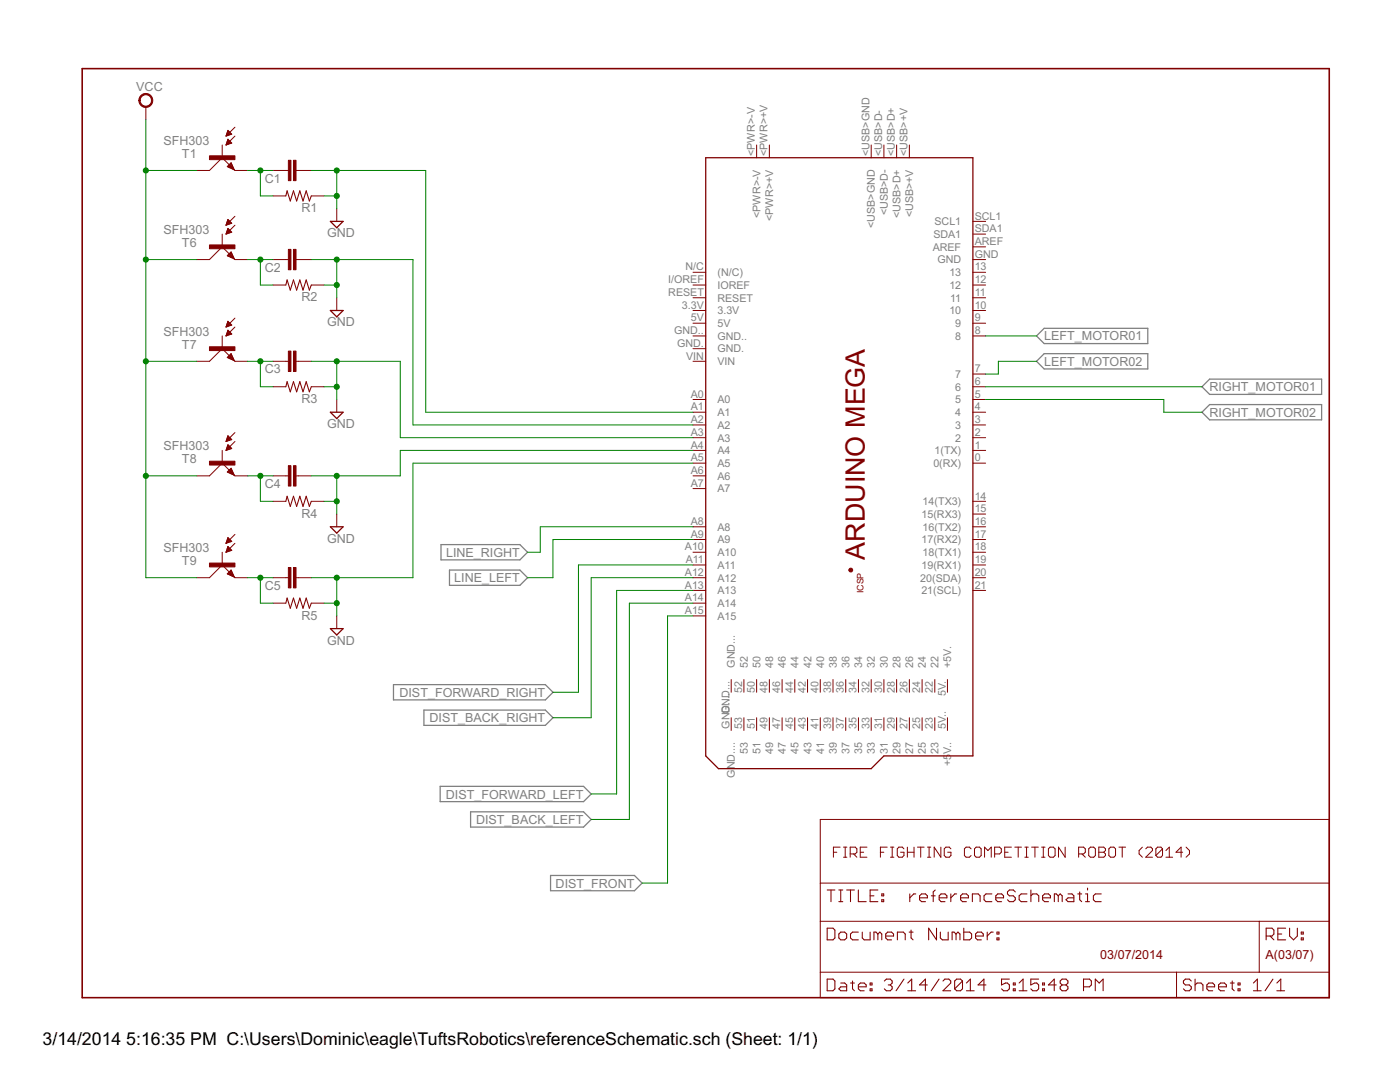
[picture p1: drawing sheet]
<svg xmlns="http://www.w3.org/2000/svg" width="279mm" height="216mm" viewBox="0 0 279 216" stroke-linecap="round" stroke-linejoin="round" font-family="sans-serif">
<path d="M206.9 67l1.5-1.5h20.7v3.1h-20.7zM208.4 70.6h20.7v3h-20.7l-1.5-1.5zM241.4 75.6h22.4v3.1h-22.4l-1.5-1.5zM241.4 80.7h22.4v3.1h-22.4l-1.5-1.5zM88 108.7h15.8l1.5 1.5-1.5 1.5h-15.8zM89.7 113.7h14.1l1.5 1.6-1.5 1.5h-14.1zM78.5 136.6h30.3l1.6 1.5-1.6 1.6h-30.3zM84.6 141.7h24.2l1.6 1.5-1.6 1.5h-24.2zM87.8 156.9h28.7l1.5 1.5-1.5 1.6h-28.7zM93.9 162h22.6l1.5 1.5-1.5 1.5h-22.6zM109.9 174.7h16.7l1.5 1.5-1.5 1.5h-16.7z" fill="none" stroke="#808080" stroke-width=".25"/>
<g fill="none" stroke="#800000" stroke-width=".2">
<path d="M29.1 21.3v2.6M44.3 31.5l-2.5 2.5h-2.5M44.3 31.5l2.6 2.5h2.5M44.3 28.9v2.6M45.1 27.1h.2M45.1 28.9h.2M45.1 28.8h.5M45.2 27h.5M45.2 28.6h.8M45.2 26.8h.9M45.2 28.5h1M45.3 26.7h.9"/>
<path d="M45.3 28.4h.8M45.3 26.6h.8M45.3 28.3h.7M45.3 26.5h.6M45.4 26.4h.4M45.4 28.2h.4M45.4 33.2h1.1M45.4 26.2h.3M45.4 28h.3M45.4 26.1h.2M45.4 27.9h.2M45.5 26l.7 .8-1.1 .4z"/>
<path d="M45.5 27.8l-.4 1.1M45.5 27.8l.7 .8-1.1 .3M45.5 27.8h.1M45.5 33.1h.9M45.6 33.4h.9M45.6 33h.7M45.7 32.9h.6M45.8 33.5h.8M45.9 32.7h.3M46 32.6h.2M46.1 33.6h.5M46.1 32.5h.1"/>
<path d="M46.1 32.5l.7 1.4-1.4-.6zM46.4 33.7h.3M46.6 33.8h.1M46.9 27.2l-1.8 1.7M46.9 25.4l-1.8 1.8M54.5 34h3.1M54.5 39.1h2.5M59.1 34h3M62.1 39.1h2.6M151 28.9v2.6M153.5 28.9v2.6M173.9 28.9v2.6"/>
<path d="M176.4 28.9v2.6M178.9 28.9v2.6M181.5 28.9v2.6M44.3 49.3l-2.5 2.5h-2.5M44.3 49.3l2.6 2.5h2.5M44.3 46.7v2.6M45.1 44.9h.1M45.1 46.6h.3M45.1 44.8h.4M45.2 46.5h.5M45.2 44.7h.6M45.2 46.4h.9"/>
<path d="M45.2 44.6h1M45.3 44.4h.8M45.3 46.2h.9M45.3 44.3h.7M45.3 46.1h.8M45.3 44.2h.6M45.3 46h.6M45.4 44.1h.4M45.4 45.9h.4M45.4 44h.3M45.4 45.8h.3M45.4 50.9h1"/>
<path d="M45.4 45.7h.2M45.5 43.8h.1M45.5 51.1h1M45.5 43.8l.7 .8-1.1 .3zM45.5 45.6l.7 .7-1.1 .4zM45.6 50.8h.8M45.7 50.7h.6M45.7 51.2h.8M45.8 50.6h.5M45.9 50.5h.3M46 51.3h.6M46 50.4h.2"/>
<path d="M46.1 50.3l.7 1.4-1.4-.7zM46.3 51.4h.4M46.5 51.6h.2M46.9 44.9l-1.8 1.8M46.9 43.2l-1.8 1.7M54.5 51.8h3.1M54.5 56.9h2.5M59.1 51.8h3M62.1 56.9h2.6M67.2 41.6v2.6M67.2 59.4v2.6M138.3 54.3h2.5"/>
<path d="M138.3 56.9h2.5M138.3 59.4h2.5M194.2 44.2h2.5M194.2 46.7h2.5M194.2 49.3h2.5M194.2 51.8h2.5M194.2 54.3h2.5M194.2 56.9h2.5M194.2 59.4h2.5M44.3 69.6l-2.5 2.5h-2.5M44.3 69.6l2.6 2.5h2.5M44.3 67v2.6"/>
<path d="M45.1 67h.1M45.1 65.2h.2M45.1 66.9h.4M45.2 65.1h.4M45.2 64.9h.8M45.2 66.8h.7M45.2 64.8h1M45.2 66.6h1M45.3 64.7h.8M45.3 66.5h.8M45.3 64.6h.7M45.3 66.4h.7"/>
<path d="M45.4 64.5h.4M45.4 66.3h.5M45.4 71.3l1.4 .7M45.4 71.3l.7-.7 .7 1.4M45.4 71.4h1.1M45.4 66.1h.4M45.4 64.3h.3M45.4 66h.2M45.4 64.2h.2M45.5 65.9h.1M45.5 71.2h.9M45.5 64.1l-.4 1.2"/>
<path d="M45.5 64.1l.7 .8-1.1 .4M45.5 64.1h.1M45.5 65.9l-.4 1.1M45.5 65.9l.7 .8M45.6 71.1h.8M45.6 71.5h.9M45.7 71h.6M45.8 70.9h.4M45.9 71.6h.7M46 70.7h.2M46.1 70.6h.1M46.1 71.7h.5"/>
<path d="M46.2 66.7l-1.1 .3M46.4 71.8h.3M46.7 71.9h.1M46.9 65.3l-1.8 1.7M46.9 63.5l-1.8 1.8M54.5 77.2h2.5M54.5 72.1h3.1M59.1 72.1h3M62.1 77.2h2.6M67.2 79.7v2.6M138.3 62h2.5M138.3 64.5h2.5"/>
<path d="M138.3 67h2.5M138.3 79.7h2.5M138.3 72.1h2.5M138.3 69.6h2.5M194.2 62h2.5M194.2 64.5h2.5M194.2 67h2.5M194.2 74.6h2.5M194.2 77.2h2.5M194.2 79.7h2.5M44.3 92.4l-2.5 2.6h-2.5M44.3 92.4l2.6 2.6h2.5"/>
<path d="M44.3 89.9v2.5M45.1 89.8h.3M45.1 88h.3M45.2 87.9h.6M45.2 89.7h.5M45.2 87.7h1M45.2 89.6h.9M45.3 87.6h.8M45.3 89.4h.9M45.3 87.5h.7M45.3 89.3h.8M45.3 87.4h.6"/>
<path d="M45.3 89.2h.6M45.4 89.1h.4M45.4 87.3h.4M45.4 88.9h.3M45.4 94.1h1M45.4 87.1h.3M45.4 88.8h.2M45.5 87h.1M45.5 87l.7 .7-1.1 .4zM45.5 88.7l.7 .8-1.1 .4zM45.5 94.3h1M45.5 94h.9"/>
<path d="M45.7 93.9h.6M45.8 94.4h.7M45.8 93.8h.5M45.9 93.7h.3M46 94.5h.6M46 93.5h.2M46.1 93.4l.7 1.4-1.4-.6zM46.3 94.6h.4M46.5 94.7h.2M46.9 88.1l-1.8 1.8M46.9 86.3l-1.8 1.8M54.5 95h3.1"/>
<path d="M59.1 95h3M138.3 82.3h2.5M138.3 84.8h2.5M138.3 87.3h2.5M138.3 89.9h2.5M138.3 92.4h2.5M138.3 95h2.5M138.3 97.5h2.5M194.2 82.3h2.5M194.2 84.8h2.5M194.2 87.3h2.5M194.2 89.9h2.5"/>
<path d="M194.2 92.4h2.5M44.3 112.7l-2.5 2.6h-2.5M44.3 112.7l2.6 2.6h2.5M44.3 110.2v2.5M45.1 108.4h.1M45.1 110.2h.1M45.1 108.2h.5M45.1 110.1h.4M45.2 108.1h.8M45.2 109.9h.7M45.2 108h1M45.2 109.8h1"/>
<path d="M45.3 107.9h.8M45.3 109.7h.8M45.3 109.6h.7M45.3 107.8h.7M45.3 109.5h.6M45.4 107.7h.4M45.4 109.3h.4M45.4 114.5h1.1M45.4 107.5h.3M45.4 109.2h.2M45.4 107.4h.2M45.5 109.1h.1"/>
<path d="M45.5 114.4h.9M45.5 107.3l-.4 1.1M45.5 107.3l.7 .7-1.1 .4M45.5 107.3h.1M45.6 114.3h.8M45.6 114.6h.9M45.7 114.2h.6M45.8 114h.4M45.9 114.8h.7M46 113.9h.2M46.1 113.8h.1M46.1 113.7l.7 1.4-1.4-.6z"/>
<path d="M46.2 114.9h.4M46.2 109.8l-.7-.7-.4 1.1M46.2 109.8l-1.1 .4M46.4 115h.3M46.7 115.1h.1M46.9 108.4l-1.8 1.8M46.9 106.6l-1.8 1.8M54.5 100h2.5M54.5 115.3h3.1M59.1 115.3h3M62.1 100h2.6M67.2 102.6v2.5"/>
<path d="M138.3 105.1h2.5M138.3 107.7h2.5M138.3 110.2h2.5M138.3 112.7h2.5M138.3 115.3h2.5M138.3 117.8h2.5M194.2 100h2.5M194.2 102.6h2.5M194.2 105.1h2.5M194.2 107.7h2.5M194.2 110.2h2.5M194.2 112.7h2.5"/>
<path d="M194.2 115.3h2.5M194.2 117.8h2.5M54.5 120.4h2.5M62.1 120.4h2.6M67.2 122.9v2.5M138.3 122.9h2.5M138.3 120.4h2.5M145.9 135.6v2.5M148.5 135.6v2.5M151 135.6v2.5M153.5 135.6v2.5M156.1 135.6v2.5"/>
<path d="M158.6 135.6v2.5M161.2 135.6v2.5M163.7 135.6v2.5M166.2 135.6v2.5M168.8 135.6v2.5M171.3 135.6v2.5M173.9 135.6v2.5M176.4 135.6v2.5M178.9 135.6v2.5M181.5 135.6v2.5M184 135.6v2.5M186.6 135.6v2.5"/>
<path d="M189.1 135.6v2.5M145.9 143.2v2.6M148.5 143.2v2.6M151 143.2v2.6M153.5 143.2v2.6M156.1 143.2v2.6M158.6 143.2v2.6M161.2 143.2v2.6M163.7 143.2v2.6M166.2 143.2v2.6M168.8 143.2v2.6M171.3 143.2v2.6"/>
<path d="M173.9 143.2v2.6M176.4 143.2v2.6M178.9 143.2v2.6M181.5 143.2v2.6M184 143.2v2.6M186.6 143.2v2.6M189.1 143.2v2.6M163.7 163.5h101.6v35.6h-101.6zM163.7 176.2h101.6M166.3 170.1h.7M167.7 169h-1.4v2M168.3 169h.7"/>
<path d="M168.3 171h.7M168.7 169v2M169.7 170.4h1l.3-.3v-.7l-.3-.4h-1v2M170.3 170.4l.7 .6M171.7 170.1h.7M173 169h-1.3v2h1.3M175.7 170.1h.7M177.1 169h-1.4v2M177.7 169h.7M177.7 171h.7M178.1 169v2M180.4 169.4l-.3-.4h-.7l-.3 .4v1.3l.3 .3h.7l.3-.3v-.6h-.7"/>
<path d="M181.1 170.1h1.3M181.1 169v2M182.4 169v2M183.1 169h1.3M183.7 169v2M185.1 169h.7M185.1 171h.7M185.4 169v2M187.8 169v2l-1.4-2v2M189.8 169.4l-.4-.4h-.6l-.4 .4v1.3l.4 .3h.6l.4-.3v-.6h-.7M193.8 169.4l-.3-.4h-.7l-.3 .4v1.3l.3 .3h.7l.3-.3M194.8 169h.7l.3 .4v1.3l-.3 .3h-.7l-.3-.3v-1.3z"/>
<path d="M196.5 171v-2l.7 .7 .6-.7v2M198.5 170.4h1l.3-.3v-.7l-.3-.4h-1v2M200.5 170.1h.7M201.8 169h-1.3v2h1.3M202.5 169h1.4M203.2 169v2M204.5 169h.7M204.5 171h.7M204.9 169v2M205.9 169h1.3M206.5 169v2M207.9 169h.7"/>
<path d="M207.9 171h.7M208.2 169v2M209.6 169h.6l.4 .4v1.3l-.4 .3h-.6l-.4-.3v-1.3zM212.6 169v2l-1.4-2v2M215.3 170.4h1l.3-.3v-.7l-.3-.4h-1v2M215.9 170.4l.7 .6M217.6 169h.7l.3 .4v1.3l-.3 .3h-.7l-.3-.3v-1.3zM219.3 169h1l.3 .4v.3l-.3 .4 .3 .3v.3l-.3 .3h-1zM219.3 170.1h1M221.6 169h.7l.3 .4v1.3l-.3 .3h-.7l-.3-.3v-1.3zM223.3 169h1.3M224 169v2"/>
<path d="M228 169l-.7 .7v.7l.7 .6M228.7 169.4l.3-.4h.7l.3 .4v.3l-1.3 1.3h1.3M232 169.4l-.3-.4h-.7l-.3 .4v1.3M232 169.4v1.3l-.3 .3h-.7l-.3-.3M232 169.4l-1.3 1.3M232.7 171h1.3M232.7 169.7l.7-.7v2M236 170.1h-1.3l1-1.1v2M236.7 169l.7 .7v.7l-.7 .6M163.7 183.8h101.6M163.7 194h101.6M234.8 194v5.1"/>
<path d="M251.3 183.8v10.2"/>
</g>
<path d="M140.8 31.5h53.4v119.3h-17.8l-2.5 2.6h-30.5l-2.6-2.6zM65.9 44.2h2.6l-1.3 1.2zM65.9 62h2.6l-1.3 1.2zM65.9 82.3h2.6l-1.3 1.2zM65.9 105.1h2.6l-1.3 1.3zM65.9 125.4h2.6l-1.3 1.3z" fill="none" stroke="#800000" stroke-width=".25"/>
<g fill="#800000" stroke="#800000" stroke-width=".2">
<path d="M169.5 113.6a.38 .38 0 0 1 .6-.1 .38 .38 0 0 1-.2 .6 .38 .38 0 0 1-.5-.4l.4-.1 .1 .1-.1 .2-.4-.2z" fill-rule="evenodd"/>
<path d="M28.1 19.1a1.39 1.39 0 0 1 2.2 .2 1.39 1.39 0 0 1-.8 2.1 1.39 1.39 0 0 1-1.8-1.4h.3a1.14 1.14 0 0 1 1.6-1 1.14 1.14 0 0 1 .2 1.9 1.14 1.14 0 0 1-1.8-.6v-.3h-.3z" fill-rule="evenodd"/>
</g>
<path d="M16.4 13.7h248.9v185.4h-248.9z" fill="none" stroke="#800000" stroke-width=".32"/>
<g fill="none" stroke="#800000" stroke-width=".21">
<path d="M57 39.1l.3-1 .6 2 .7-2 .6 2 .6-2 .7 2 .6-2 .6 2 .4-1M57 56.9l.3-1 .6 2 .7-2 .6 2 .6-2 .7 2 .6-2 .6 2 .4-1M57 77.2l.3-1 .6 2 .7-2 .6 2 .6-2 .7 2 .6-2 .6 2 .4-1M57 100l.3-1 .6 2 .7-2 .6 2 .6-2 .7 2 .6-2 .6 2 .4-1M57 120.4l.3-1.1 .6 2.1 .7-2.1 .6 2.1 .6-2.1 .7 2.1 .6-2.1 .6 2.1 .4-1M165.1 177.6h1.5M165.8 177.6v2.3M167.4 177.6h.8M167.4 179.9h.8M167.8 177.6v2.3M169 177.6h1.5M169.7 177.6v2.3"/>
<path d="M171.3 177.6v2.3h1.6M173.7 178.8h.7M175.2 177.6h-1.5v2.3h1.5M176 179.5h.4v.4h-.4zM176 178.4h.4v.4h-.4zM181.6 178.4v1.5M182.8 178.4h-.4l-.8 .8M183.5 179.2h1.6v-.4l-.4-.4h-.8l-.4 .4v.7l.4 .4h.8M185.9 178.8h.7M186.6 177.6l-.4 .4v1.9M187.4 179.2h1.6v-.4l-.4-.4h-.8l-.4 .4v.7l.4 .4h.8M189.8 178.4v1.5"/>
<path d="M190.9 178.4h-.4l-.7 .8M191.7 179.2h1.6v-.4l-.4-.4h-.8l-.4 .4v.7l.4 .4h.8M194.1 179.9v-1.5h1.1l.4 .4v1.1M198 178.4h-1.2l-.4 .4v.7l.4 .4h1.2M198.7 179.2h1.6v-.4l-.4-.4h-.8l-.4 .4v.7l.4 .4h.8M202.6 178l-.4-.4h-.8l-.3 .4v.4l.3 .4h.8l.4 .4v.3l-.4 .4h-.8l-.3-.4M205 178.4h-1.2l-.4 .4v.7l.4 .4h1.2M205.7 178.8l.4-.4h.8l.4 .4v1.1M205.7 177.6v2.3M208.1 179.2h1.5v-.4l-.3-.4h-.8l-.4 .4v.7l.4 .4h.8M211.2 178.8l-.4-.4h-.4v1.5M211.2 178.8v1.1"/>
<path d="M211.2 178.8l.4-.4 .4 .4v1.1M213.1 178.4h.8l.4 .4v1.1h-1.2l-.4-.4 .4-.3h1.2M215.1 178.4h.8M215.5 178v1.5l.4 .4M216.6 179.9h.8M216.6 178.4h.4v1.5M217 177.2v.4M219.8 178.4h-1.2l-.4 .4v.7l.4 .4h1.2M165.1 185.2h1.1l.4 .4v1.6l-.4 .3h-1.1zM165.1 195.4h1.1l.4 .3v1.6l-.4 .4h-1.1zM167.4 186.4l.4-.4h.8l.4 .4v.8l-.4 .3h-.8l-.4-.3zM167.8 196.2h.8l.4 .3v1.2h-1.2l-.4-.4 .4-.4h1.2"/>
<path d="M169.7 196.2h.8M170.1 195.7v1.6l.4 .4M171.3 196.9h1.6v-.4l-.4-.3h-.8l-.4 .3v.8l.4 .4h.8M171.3 186h-1.2l-.4 .4v.8l.4 .3h1.2M172.1 186v1.2l.4 .3h1.2v-1.5M173.7 197.3h.3v.4h-.3zM173.7 196.2h.3v.3h-.3zM175.2 186.4l-.4-.4h-.4v1.5M175.2 186.4l.4-.4 .4 .4v1.1M175.2 186.4v1.1M176.5 195.7l.4-.3h.8l.4 .3v.5l-.4 .3M176.8 186.8h1.5v-.4l-.4-.4h-.8l-.3 .4v.8l.3 .3h.8"/>
<path d="M177.3 196.5h.4M177.7 196.5l.4 .4v.4l-.4 .4h-.8l-.4-.4M179.1 187.5v-1.5h1.2l.4 .4v1.1M180.4 195.4l-1.6 2.3M181.2 197.7h1.5M181.2 196.2l.7-.8v2.3M181.4 186h.8M181.8 185.6v1.6l.4 .3M185.1 196.5h-1.6l1.2-1.1v2.3M186.9 185.2v2.3l-1.6-2.3v2.3M187.4 195.4l-1.6 2.3M187.7 186v1.2l.4 .3h1.1v-1.5"/>
<path d="M188.2 195.7l.4-.3h.8l.3 .3v.5l-1.5 1.5h1.5M190.8 186.4l-.4-.4h-.4v1.5M190.8 186.4v1.1M190.8 186.4l.4-.4 .4 .4v1.1M192.1 195.7v1.6l-.4 .4h-.8l-.4-.4M192.1 195.7l-.4-.3h-.8l-.4 .3v1.6M192.1 195.7l-1.6 1.6M192.3 185.2v2.3h1.2l.4-.3v-.8l-.4-.4h-1.2M192.9 197.7h1.5M192.9 196.2l.8-.8v2.3M194.7 186.8h1.5v-.4l-.3-.4h-.8l-.4 .4v.8l.4 .3h.8M196.8 196.5h-1.6l1.2-1.1v2.3"/>
<path d="M197 186v1.5M198.2 186h-.4l-.8 .8M199 187.2h.4v.3h-.4zM199 186h.4v.4h-.4zM201.4 195.4h-1.5v1.1l.8-.3h.3l.4 .3v.8l-.4 .4h-.7l-.4-.4M202.2 197.3h.4v.4h-.4zM202.2 196.2h.4v.3h-.4zM203.4 197.7h1.6M203.4 196.2l.8-.8v2.3M207.3 195.4h-1.6v1.1l.8-.3h.4l.4 .3v.8l-.4 .4h-.8l-.4-.4M208.1 197.3h.3v.4h-.3zM208.1 196.2h.3v.3h-.3z"/>
<path d="M210.8 196.5h-1.6l1.2-1.1v2.3M212 196.5l-.4 .4v.4l.4 .4h.7l.4-.4v-.4l-.4-.4M212 196.5l-.4-.3v-.5l.4-.3h.7l.4 .3v.5l-.4 .3M212 196.5h.7M216.2 196.9h1.2l.4-.4v-.8l-.4-.3h-1.2v2.3M218.6 197.7v-2.3l.8 .8 .8-.8v2.3M237.7 195.7l-.4-.3h-.7l-.4 .3v.5l.4 .3h.7l.4 .4v.4l-.4 .4h-.7l-.4-.4M238.5 196.5l.4-.3h.8l.4 .3v1.2M238.5 195.4v2.3M240.9 196.9h1.5v-.4l-.4-.3h-.8l-.3 .3v.8l.3 .4h.8M243.2 196.9h1.6v-.4l-.4-.3h-.8l-.4 .3v.8l.4 .4h.8M245.5 196.2h.8"/>
<path d="M245.9 195.7v1.6l.4 .4M247.1 197.3h.4v.4h-.4zM247.1 196.2h.4v.3h-.4zM250.1 197.7h1.6M250.1 196.2l.8-.8v2.3M252.7 186.8h1.2l.3-.4v-.8l-.3-.4h-1.2v2.3M253.5 186.8l.7 .7M254 195.4l-1.5 2.3M254.8 197.7h1.6M254.8 196.2l.8-.8v2.3M255 186.4h.8M256.6 185.2h-1.6v2.3h1.6"/>
<path d="M257.4 185.2v1.6l.7 .7 .8-.7v-1.6M259.7 187.2h.4v.3h-.4zM259.7 186h.4v.4h-.4z"/>
</g>
<g fill="#800000" stroke="#800000" stroke-width=".2">
<path d="M41.8 31.1h5.1v.8h-5.1z"/>
<path d="M58.6 32h.5v4h-.5z"/>
<path d="M57.6 32h.5v4h-.5z"/>
<path d="M41.8 48.9h5.1v.7h-5.1z"/>
<path d="M58.6 49.8h.5v4h-.5z"/>
<path d="M57.6 49.8h.5v4h-.5z"/>
<path d="M41.8 69.2h5.1v.8h-5.1z"/>
<path d="M58.6 70.1h.5v4h-.5z"/>
<path d="M57.6 70.1h.5v4h-.5z"/>
<path d="M41.8 92h5.1v.8h-5.1z"/>
<path d="M58.6 92.9h.5v4.1h-.5z"/>
<path d="M57.6 92.9h.5v4.1h-.5z"/>
<path d="M41.8 112.4h5.1v.7h-5.1z"/>
<path d="M58.6 113.2h.5v4.1h-.5z"/>
<path d="M57.6 113.2h.5v4.1h-.5z"/>
</g>
<g fill="none" stroke="#008000" stroke-width=".2">
<path d="M29.1 23.9v91.4h10.2M29.1 34h10.2M49.4 34h5.1M52 34v5.1h2.5M62.1 34h22.9v48.3h53.3M64.7 39.1h2.5M67.2 34v7.6M29.1 51.8h10.2M49.4 51.8h5.1M52 51.8v5.1h2.5M62.1 51.8h20.3v33h55.9M64.7 56.9h2.5"/>
<path d="M67.2 51.8v7.6M29.1 72.1h10.2M49.4 72.1h5.1M52 72.1v5.1h2.5M62.1 72.1h17.8v15.2h58.4M64.7 77.2h2.5M67.2 72.1v7.6M196.7 77.2h43.2M196.7 79.7h35.6v2.6h7.6M196.7 67h10.2M206.9 72.1h-7.7v2.5h-2.5M29.1 95h10.2"/>
<path d="M49.4 95h5.1M52 95v5h2.5M67.2 95v7.6M138.3 92.4h-55.9v22.9h-20.3M138.3 89.9h-58.4v5.1h-17.8M49.4 115.3h5.1M52 115.3v5.1h2.5M64.7 100h2.5M67.2 115.3v7.6M138.3 112.7h-22.9v25.4h-5M138.3 115.3h-20.3v27.9h-7.6M138.3 107.7h-27.9v7.6h-5.1"/>
<path d="M138.3 117.8h-15.2v40.6h-5.1M138.3 105.1h-30.5v5.1h-2.5M64.7 120.4h2.5M138.3 120.4h-12.7v43.1h-7.6M138.3 122.9h-5.1v53.3h-5.1"/>
</g>
<g fill="#008000" stroke="#008000" stroke-width=".2">
<circle cx="52" cy="34" r=".51"/>
<circle cx="67.2" cy="39.1" r=".51"/>
<circle cx="67.2" cy="34" r=".51"/>
<circle cx="67.2" cy="56.9" r=".51"/>
<circle cx="67.2" cy="51.8" r=".51"/>
<circle cx="67.2" cy="77.2" r=".51"/>
<circle cx="67.2" cy="72.1" r=".51"/>
<circle cx="67.2" cy="100" r=".51"/>
<circle cx="67.2" cy="95" r=".51"/>
<circle cx="67.2" cy="120.4" r=".51"/>
<circle cx="67.2" cy="115.3" r=".51"/>
<circle cx="52" cy="51.8" r=".51"/>
<circle cx="52" cy="72.1" r=".51"/>
<circle cx="52" cy="95" r=".51"/>
<circle cx="52" cy="115.3" r=".51"/>
<circle cx="29.1" cy="95" r=".51"/>
<circle cx="29.1" cy="72.1" r=".51"/>
<circle cx="29.1" cy="51.8" r=".51"/>
<circle cx="29.1" cy="34" r=".51"/>
</g>
<text font-size="6" fill="#800000" x="172.6" y="111.7" transform="rotate(-90 172.6 111.7)">ARDUINO MEGA</text>
<g font-size="4">
<text x="8.5" y="208.5">3/14/2014</text>
<text x="25.2" y="208.5">5:16:35 PM C:\Users\Dominic\eagle\TuftsRobotics\referenceSchematic.sch (Sheet: 1/1)</text>
</g>
<g font-size="2.8" fill="#808080">
<text x="27.2" y="18.1">VCC</text>
<text x="32.6" y="28.9">SFH303</text>
<text x="36.3" y="31.5">T1</text>
<text x="52.8" y="36.4">C1</text>
<text x="32.6" y="46.7">SFH303</text>
<text x="60.2" y="42.4">R1</text>
<text x="65.3" y="47.3">GND</text>
<text x="36.3" y="49.2">T6</text>
<text x="52.8" y="54.2">C2</text>
<text x="60.2" y="60.1">R2</text>
<text x="65.3" y="65.1">GND</text>
<text x="32.6" y="67">SFH303</text>
<text x="36.3" y="69.6">T7</text>
<text x="208.4" y="67.9">LEFT_MOTOR01</text>
<text x="52.8" y="74.5">C3</text>
<text x="208.4" y="73">LEFT_MOTOR02</text>
<text x="60.2" y="80.5">R3</text>
<text x="241.4" y="78.1">RIGHT_MOTOR01</text>
<text x="241.4" y="83.2">RIGHT_MOTOR02</text>
<text x="32.6" y="89.9">SFH303</text>
<text x="65.3" y="85.4">GND</text>
<text x="36.3" y="92.4">T8</text>
<text x="52.8" y="97.4">C4</text>
<text x="60.2" y="103.3">R4</text>
<text x="32.6" y="110.2">SFH303</text>
<text x="36.3" y="112.7">T9</text>
<text x="65.3" y="108.3">GND</text>
<text x="89" y="111.1">LINE_RIGHT</text>
<text x="52.8" y="117.7">C5</text>
<text x="90.7" y="116.2">LINE_LEFT</text>
<text x="60.2" y="123.6">R5</text>
<text x="65.3" y="128.6">GND</text>
<text x="79.7" y="139">DIST_FORWARD_RIGHT</text>
<text x="85.7" y="144.1">DIST_BACK_RIGHT</text>
<text x="89" y="159.3">DIST_FORWARD_LEFT</text>
<text x="95" y="164.4">DIST_BACK_LEFT</text>
<text x="110.9" y="177.1">DIST_FRONT</text>
</g>
<g font-size="2.8" fill="#800000">
<text x="219.6" y="191.5">03/07/2014</text>
<text x="252.6" y="191.5">A(03/07)</text>
</g>
<g font-size="2.4" fill="#808080">
<text x="150.6" y="31.1" transform="rotate(-90 150.6 31.1)">&lt;PWR&gt;-V</text>
<text x="153.2" y="31.1" transform="rotate(-90 153.2 31.1)">&lt;PWR&gt;+V</text>
<text x="173.5" y="31.1" transform="rotate(-90 173.5 31.1)">&lt;USB&gt;GND</text>
<text x="176" y="31.1" transform="rotate(-90 176 31.1)">&lt;USB&gt;D-</text>
<text x="178.6" y="31.1" transform="rotate(-90 178.6 31.1)">&lt;USB&gt;D+</text>
<text x="181.1" y="31.1" transform="rotate(-90 181.1 31.1)">&lt;USB&gt;+V</text>
<text x="151.8" y="43.5" transform="rotate(-90 151.8 43.5)">&lt;PWR&gt;-V</text>
<text x="154.3" y="44.1" transform="rotate(-90 154.3 44.1)">&lt;PWR&gt;+V</text>
<text x="174.6" y="45.5" transform="rotate(-90 174.6 45.5)">&lt;USB&gt;GND</text>
<text x="177.2" y="43" transform="rotate(-90 177.2 43)">&lt;USB&gt;D-</text>
<text x="179.7" y="43.5" transform="rotate(-90 179.7 43.5)">&lt;USB&gt;D+</text>
<text x="182.2" y="43.4" transform="rotate(-90 182.2 43.4)">&lt;USB&gt;+V</text>
<text x="186.3" y="47.5">SDA1</text>
<text x="186.5" y="44.9">SCL1</text>
<text x="194.5" y="43.8">SCL1</text>
<text x="194.5" y="46.4">SDA1</text>
<text x="136.8" y="54">N/C</text>
<text x="186.1" y="50">AREF</text>
<text x="187.1" y="52.6">GND</text>
<text x="194.5" y="48.9">AREF</text>
<text x="194.5" y="51.4">GND</text>
<text x="194.5" y="54">13</text>
<text x="133.4" y="56.5">I/OREF</text>
<text x="133.4" y="59.1">RESET</text>
<text x="143.2" y="57.6">IOREF</text>
<text x="143.2" y="55.1">(N/C)</text>
<text x="189.5" y="55.1">13</text>
<text x="189.5" y="57.6">12</text>
<text x="194.5" y="56.5">12</text>
<text x="194.5" y="59.1">11</text>
<text x="136.1" y="61.6">3.3V</text>
<text x="137.9" y="64.1">5V</text>
<text x="143.2" y="65.2">5V</text>
<text x="143.2" y="62.7">3.3V</text>
<text x="143.2" y="60.2">RESET</text>
<text x="189.5" y="62.7">10</text>
<text x="189.6" y="60.2">11</text>
<text x="190.6" y="65.2">9</text>
<text x="194.5" y="61.6">10</text>
<text x="194.5" y="64.1">9</text>
<text x="134.5" y="66.7">GND..</text>
<text x="135.1" y="69.2">GND.</text>
<text x="136.9" y="71.7">VIN</text>
<text x="143.2" y="70.3">GND.</text>
<text x="143.2" y="67.8">GND..</text>
<text x="190.6" y="67.8">8</text>
<text x="194.5" y="66.7">8</text>
<text x="143.2" y="72.9">VIN</text>
<text x="190.6" y="75.4">7</text>
<text x="190.6" y="77.9">6</text>
<text x="194.5" y="74.3">7</text>
<text x="194.5" y="76.8">6</text>
<text x="137.9" y="81.9">A1</text>
<text x="137.9" y="79.4">A0</text>
<text x="143.2" y="83">A1</text>
<text x="143.2" y="80.5">A0</text>
<text x="190.6" y="80.5">5</text>
<text x="190.6" y="83">4</text>
<text x="194.5" y="79.4">5</text>
<text x="194.5" y="81.9">4</text>
<text x="137.9" y="89.5">A4</text>
<text x="137.9" y="87">A3</text>
<text x="137.9" y="84.4">A2</text>
<text x="143.2" y="88.1">A3</text>
<text x="143.2" y="85.6">A2</text>
<text x="190.6" y="85.6">3</text>
<text x="190.6" y="88.1">2</text>
<text x="194.5" y="84.4">3</text>
<text x="194.5" y="87">2</text>
<text x="194.5" y="89.5">1</text>
<text x="137.9" y="92.1">A5</text>
<text x="137.9" y="94.6">A6</text>
<text x="143.2" y="93.2">A5</text>
<text x="143.2" y="90.6">A4</text>
<text x="143.2" y="95.7">A6</text>
<text x="186.3" y="93.2">0(RX)</text>
<text x="186.5" y="90.6">1(TX)</text>
<text x="194.5" y="92.1">0</text>
<text x="137.9" y="97.1">A7</text>
<text x="143.2" y="98.3">A7</text>
<text x="184.1" y="100.8">14(TX3)</text>
<text x="194.5" y="99.7">14</text>
<text x="137.9" y="107.3">A9</text>
<text x="137.9" y="104.8">A8</text>
<text x="143.2" y="105.9">A8</text>
<text x="183.9" y="103.3">15(RX3)</text>
<text x="184.1" y="105.9">16(TX2)</text>
<text x="194.5" y="102.2">15</text>
<text x="194.5" y="104.8">16</text>
<text x="194.5" y="107.3">17</text>
<text x="136.7" y="109.8">A10</text>
<text x="136.8" y="112.4">A11</text>
<text x="143.2" y="113.5">A11</text>
<text x="143.2" y="111">A10</text>
<text x="143.2" y="108.4">A9</text>
<text x="183.9" y="108.4">17(RX2)</text>
<text x="183.9" y="113.5">19(RX1)</text>
<text x="184.1" y="111">18(TX1)</text>
<text x="194.5" y="109.8">18</text>
<text x="194.5" y="112.4">19</text>
<text x="136.7" y="120">A14</text>
<text x="136.7" y="117.5">A13</text>
<text x="136.7" y="114.9">A12</text>
<text x="143.2" y="118.6">A13</text>
<text x="143.2" y="116">A12</text>
<text x="183.6" y="116">20(SDA)</text>
<text x="183.9" y="118.6">21(SCL)</text>
<text x="194.5" y="114.9">20</text>
<text x="194.5" y="117.5">21</text>
<text x="136.7" y="122.5">A15</text>
<text x="143.2" y="123.7">A15</text>
<text x="143.2" y="121.1">A14</text>
<text x="146.7" y="133.3" transform="rotate(-90 146.7 133.3)">GND...</text>
<text x="149.2" y="133.3" transform="rotate(-90 149.2 133.3)">52</text>
<text x="151.8" y="133.3" transform="rotate(-90 151.8 133.3)">50</text>
<text x="154.3" y="133.3" transform="rotate(-90 154.3 133.3)">48</text>
<text x="156.8" y="133.3" transform="rotate(-90 156.8 133.3)">46</text>
<text x="159.4" y="133.3" transform="rotate(-90 159.4 133.3)">44</text>
<text x="161.9" y="133.3" transform="rotate(-90 161.9 133.3)">42</text>
<text x="164.5" y="133.3" transform="rotate(-90 164.5 133.3)">40</text>
<text x="167" y="133.3" transform="rotate(-90 167 133.3)">38</text>
<text x="169.5" y="133.3" transform="rotate(-90 169.5 133.3)">36</text>
<text x="172.1" y="133.3" transform="rotate(-90 172.1 133.3)">34</text>
<text x="174.6" y="133.3" transform="rotate(-90 174.6 133.3)">32</text>
<text x="177.2" y="133.3" transform="rotate(-90 177.2 133.3)">30</text>
<text x="179.7" y="133.3" transform="rotate(-90 179.7 133.3)">28</text>
<text x="182.2" y="133.3" transform="rotate(-90 182.2 133.3)">26</text>
<text x="184.8" y="133.3" transform="rotate(-90 184.8 133.3)">24</text>
<text x="187.3" y="133.3" transform="rotate(-90 187.3 133.3)">22</text>
<text x="189.9" y="133.3" transform="rotate(-90 189.9 133.3)">+5V.</text>
<text x="145.6" y="142.2" transform="rotate(-90 145.6 142.2)">D....</text>
<text x="148.1" y="138.3" transform="rotate(-90 148.1 138.3)">52</text>
<text x="150.6" y="138.3" transform="rotate(-90 150.6 138.3)">50</text>
<text x="153.2" y="138.3" transform="rotate(-90 153.2 138.3)">48</text>
<text x="155.7" y="138.3" transform="rotate(-90 155.7 138.3)">46</text>
<text x="158.3" y="138.3" transform="rotate(-90 158.3 138.3)">44</text>
<text x="160.8" y="138.3" transform="rotate(-90 160.8 138.3)">42</text>
<text x="163.3" y="138.3" transform="rotate(-90 163.3 138.3)">40</text>
<text x="165.9" y="138.3" transform="rotate(-90 165.9 138.3)">38</text>
<text x="168.4" y="138.3" transform="rotate(-90 168.4 138.3)">36</text>
<text x="171" y="138.3" transform="rotate(-90 171 138.3)">34</text>
<text x="173.5" y="138.3" transform="rotate(-90 173.5 138.3)">32</text>
<text x="176" y="138.3" transform="rotate(-90 176 138.3)">30</text>
<text x="178.6" y="138.3" transform="rotate(-90 178.6 138.3)">28</text>
<text x="181.1" y="138.3" transform="rotate(-90 181.1 138.3)">26</text>
<text x="183.7" y="138.3" transform="rotate(-90 183.7 138.3)">24</text>
<text x="186.2" y="138.3" transform="rotate(-90 186.2 138.3)">22</text>
<text x="188.7" y="138.9" transform="rotate(-90 188.7 138.9)">5V.</text>
<text x="145.6" y="145.4" transform="rotate(-90 145.6 145.4)">GNGND...</text>
<text x="148.1" y="145.4" transform="rotate(-90 148.1 145.4)">53</text>
<text x="150.6" y="145.4" transform="rotate(-90 150.6 145.4)">51</text>
<text x="153.2" y="145.4" transform="rotate(-90 153.2 145.4)">49</text>
<text x="155.7" y="145.4" transform="rotate(-90 155.7 145.4)">47</text>
<text x="158.3" y="145.4" transform="rotate(-90 158.3 145.4)">45</text>
<text x="160.8" y="145.4" transform="rotate(-90 160.8 145.4)">43</text>
<text x="163.3" y="145.4" transform="rotate(-90 163.3 145.4)">41</text>
<text x="165.9" y="145.4" transform="rotate(-90 165.9 145.4)">39</text>
<text x="168.4" y="145.4" transform="rotate(-90 168.4 145.4)">37</text>
<text x="171" y="145.4" transform="rotate(-90 171 145.4)">35</text>
<text x="173.5" y="145.4" transform="rotate(-90 173.5 145.4)">33</text>
<text x="176" y="145.4" transform="rotate(-90 176 145.4)">31</text>
<text x="178.6" y="145.4" transform="rotate(-90 178.6 145.4)">29</text>
<text x="181.1" y="145.4" transform="rotate(-90 181.1 145.4)">27</text>
<text x="183.7" y="145.4" transform="rotate(-90 183.7 145.4)">25</text>
<text x="186.2" y="145.4" transform="rotate(-90 186.2 145.4)">23</text>
<text x="188.7" y="145.4" transform="rotate(-90 188.7 145.4)">5V..</text>
<text x="146.7" y="155.2" transform="rotate(-90 146.7 155.2)">GND....</text>
<text x="149.2" y="150.5" transform="rotate(-90 149.2 150.5)">53</text>
<text x="151.8" y="150.5" transform="rotate(-90 151.8 150.5)">51</text>
<text x="154.3" y="150.5" transform="rotate(-90 154.3 150.5)">49</text>
<text x="156.8" y="150.5" transform="rotate(-90 156.8 150.5)">47</text>
<text x="159.4" y="150.5" transform="rotate(-90 159.4 150.5)">45</text>
<text x="161.9" y="150.5" transform="rotate(-90 161.9 150.5)">43</text>
<text x="164.5" y="150.5" transform="rotate(-90 164.5 150.5)">41</text>
<text x="167" y="150.5" transform="rotate(-90 167 150.5)">39</text>
<text x="169.5" y="150.5" transform="rotate(-90 169.5 150.5)">37</text>
<text x="172.1" y="150.5" transform="rotate(-90 172.1 150.5)">35</text>
<text x="174.6" y="150.5" transform="rotate(-90 174.6 150.5)">33</text>
<text x="177.2" y="150.5" transform="rotate(-90 177.2 150.5)">31</text>
<text x="179.7" y="150.5" transform="rotate(-90 179.7 150.5)">29</text>
<text x="182.2" y="150.5" transform="rotate(-90 182.2 150.5)">27</text>
<text x="184.8" y="150.5" transform="rotate(-90 184.8 150.5)">25</text>
<text x="187.3" y="150.5" transform="rotate(-90 187.3 150.5)">23</text>
<text x="189.9" y="152.9" transform="rotate(-90 189.9 152.9)">+5</text>
<text x="189.9" y="150.5" transform="rotate(-90 189.9 150.5)">V..</text>
</g>
<text font-size="2" fill="#800000" x="172.3" y="118.4" transform="rotate(-90 172.3 118.4)">ICSP</text>
</svg>
